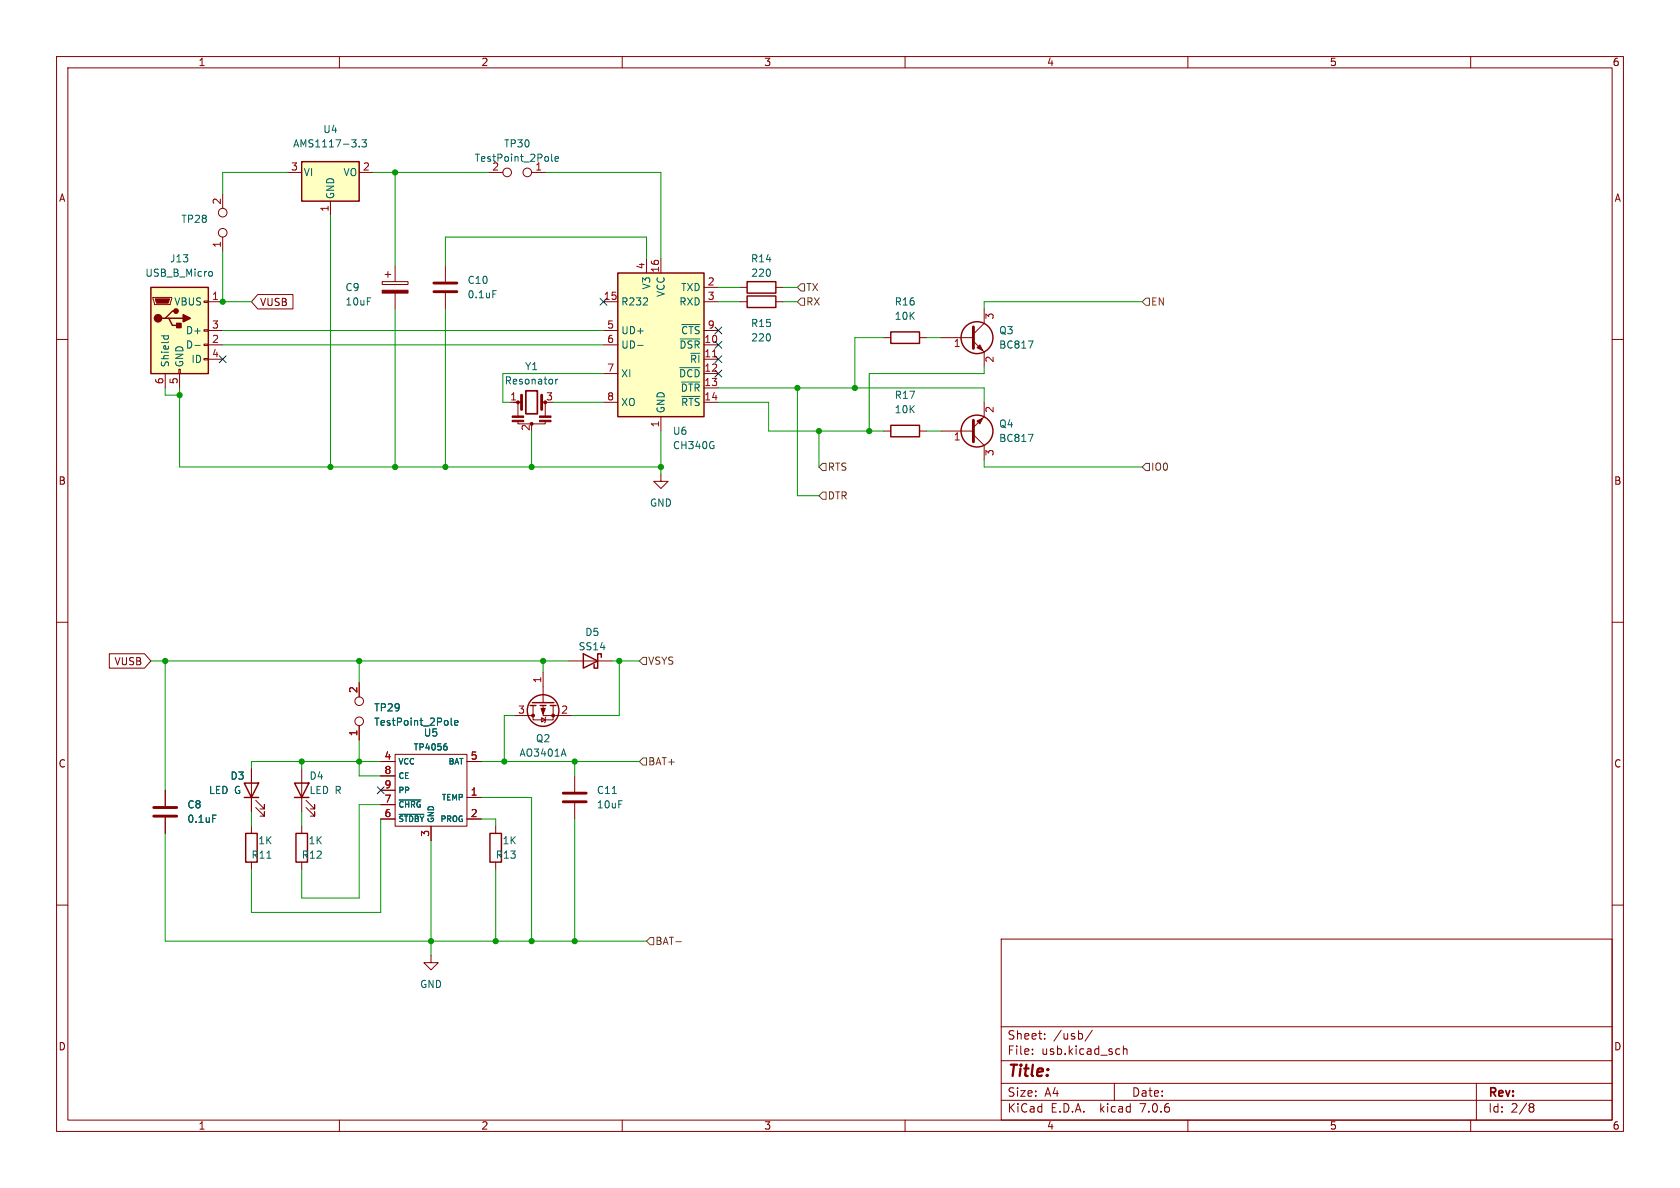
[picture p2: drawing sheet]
<svg xmlns="http://www.w3.org/2000/svg" width="297mm" height="210mm" viewBox="0 0 297 210" stroke-linecap="round" stroke-linejoin="round" font-family="sans-serif">
<g fill="none" stroke="#840000" stroke-width=".18">
<path d="M10 10h277v190h-277zM12 12h273v186h-273zM60 10v2M110 10v2M160 10v2M210 10v2M260 10v2M39.4 34.3v2.5M50.8 30.5h2.5M58.4 35.6v2.5M63.5 30.5h2.5M86.4 30.5h2.5"/>
<path d="M94 30.5h2.5M10 60h2M27.1 52.6h3.3v.2l-.3 1h-2.8zM36.1 58.3h.7v.2h-.7zM36.1 53.2h.7v.3h-.7zM36.8 53.3h2.6M36.8 58.4h2.6M39.4 41.9v2.6M45.6 52.1h6.2v2.5h-6.2l-1.2-1.3zM67.6 49.8h4.5v.5h-4.5zM68.1 48.5h1M68.6 48v1"/>
<path d="M69.8 47v2.8M69.8 51.8v2.8M78.7 47v2.8M78.7 51.8v2.8M106.7 53.3h2.5M106.7 58.4h2.5M114.3 45.7v2.6M116.8 45.7v2.6M124.5 53.3h2.5M124.5 50.8h2.5M124.5 58.4h2.5M130.8 53.3h1.3"/>
<path d="M130.8 50.8h1.3M137.2 53.3h1.2M137.2 50.8h1.2M156.2 59.7h1.3M162.6 59.7h1.2M166.4 59.7h5.7M174 54.6v2.6l-1.9 1.9M285 60h2M29.2 66v2.6M31.6 65.3h.3v.7h-.3zM31.7 66v2.6M36.1 63.4h.7v.2h-.7z"/>
<path d="M36.1 60.8h.7v.3h-.7zM36.8 61h2.6M36.8 63.5h2.6M90.2 71.1h1.9M91.6 74.4v.5h4.8v-.5M91.6 71.1v2.4M95.9 71.1h.6M96.4 71.1v2.6M106.7 61h2.5M106.7 66h2.5M106.7 71.1h2.5M116.8 73.7v2.5"/>
<path d="M124.5 61h2.5M124.5 63.5h2.5M124.5 66h2.5M124.5 68.6h2.5M124.5 71.1h2.5M156.2 76.2h1.3M162.6 76.2h1.2M166.4 76.2h5.7M172.1 60.3l1.9 1.9v2.6M172.1 76.8l1.9 1.9v2.6M174 71.1v2.6l-1.9 1.9M116.8 83.8v1.3h1.3l-1.3 1.3-1.2-1.3h1.2"/>
<path d="M10 110h2M19.3 115.6h6.3l1.1 1.2-1.1 1.3h-6.3zM96 118.9v5.3M100.6 116.8h7.6M285 110h2M29.2 139.7v2.8M44.4 135.9v7.6M53.3 135.9v7.6M63.5 120.7v2.5M63.5 128.3v2.5M67.3 134.6h2.5M67.3 137.2h2.5"/>
<path d="M67.3 139.7h2.5M69.8 133.4h12.7v12.7h-12.7zM82.5 134.6h2.6M90.9 126.5h3.3M94.2 124.7v2.6h3.6v-2.6M95.8 126.9l.6 .4-.6 .3zM96 124.7v1.8h5.1M96.5 126.7l-.1 .2v.7l-.1 .2M101.6 137.2v2.8M10 160h2M29.2 144.5v2.8M44.4 146.1v1.2"/>
<path d="M44.4 152.4v1.3M45.2 142.7l1.5 1.6v-.8v.8h-.7M45.2 141.5l1.5 1.5v-.8v.8h-.7M53.3 146.1v1.2M53.3 152.4v1.3M54.1 142.7l1.5 1.6v-.8v.8h-.7M54.1 141.5l1.5 1.5v-.8v.8h-.7M67.3 144.8h2.5M67.3 142.2h2.5M76.2 146.1v2.5M82.5 141h2.6M82.5 144.8h2.6"/>
<path d="M87.6 146.1v1.2M87.6 152.4v1.3M101.6 142v2.8M285 160h2M76.2 168.9v1.3h1.3l-1.3 1.3-1.3-1.3h1.3M177 166h108v32h-108zM60 198v2M110 198v2M160 198v2M177 194.5h108M177 191.5h108M177 187.5h108"/>
<path d="M177 181.5h108M182.5 186.3v.1M182.5 185.5v.1M184.7 183.6v.1M184.7 182.8v.1M193.1 182.1l-1.3 2M197 191.5v3M197.8 185.4l.2 .1M198 186.3l-.2 .1M198.6 184.9v1.5M198.6 185.5l.2-.1 .4 .1v.9M210 198v2"/>
<path d="M260 198v2M261 191.5v6.5M270.6 195.1h.3l.3 .3-.3 .3M270.6 195.7h.3M270.9 195.7l.2 .2 .1 .4-.3 .3h-.3"/>
<circle cx="39.4" cy="37.6" r=".76"/>
<circle cx="89.7" cy="30.5" r=".76"/>
<circle cx="93.2" cy="30.5" r=".76"/>
<circle cx="39.4" cy="41.1" r=".76"/>
<circle cx="63.5" cy="124" r=".76"/>
<circle cx="63.5" cy="127.5" r=".76"/>
</g>
<g fill="none" stroke="#840000" stroke-width=".25">
<path d="M53.3 28.6h10.2v7h-10.2zM26.7 50.8h10.1v15.2h-10.1zM29.2 56.3h.6l.7 1.2h1.2M29.8 56.3h2.6M31.1 55h-.6l-1.3 1.3h-.6M109.2 48.3h15.3v25.4h-15.3zM132.1 49.8h5.1v2h-5.1zM132.1 52.3h5.1v2.1h-5.1zM157.5 58.7h5.1v2h-5.1zM157.5 75.2h5.1v2h-5.1zM103.1 115.6l2.6 1.2-2.6 1.3zM106.3 116.2v-.6h-.6v2.5h-.7v-.6"/>
<path d="M43.2 138.4h2.5l-1.3 2.6zM52.1 138.4h2.5l-1.3 2.6zM93.7 124.7h1M94.1 124.2h3.8M95.5 124.7h1M97.3 124.7h1M43.2 141h2.5M43.4 147.3h2.1v5.1h-2.1zM52.1 141h2.5M52.3 147.3h2.1v5.1h-2.1zM86.6 147.3h2v5.1h-2z"/>
<circle cx="172.7" cy="59.7" r="2.82"/>
<circle cx="172.7" cy="76.2" r="2.82"/>
<circle cx="96" cy="125.6" r="2.79"/>
</g>
<g fill="none" stroke="#006464" stroke-width=".18">
<path d="M63.5 25.9v.1M64 24.7h.8l-.5 .5 .4 .1v.6l-.2 .1-.5-.1M97.5 27.2v1.1l.2 .2M98.1 28.1l.6-.1v-.3h-.4l-.2 .2 .1 .6h.5M28.5 59.4h1.3M29 59.4l-.1 .3M29.7 59.4l.1 .3M37.1 48l.3 .1 .2 .1-.1 .5-.4 .1M87.1 51.4h.6M120.2 59.9h3.5M120.5 57.4h3.2M34.4 61.1h1"/>
<path d="M98.2 67v.9M98.6 67l-.4 .3M112.7 61.1h1M120.2 65h3.5M120.5 67.5h3.2M120.5 70.1h3.2M181.8 76.8h.8l-.5 1.2M181.8 60.3h.8l-.5 1.2M78.7 131.5h.3M78.8 131.9l.3 .2v.3l-.3 .2M79.8 126.9v1.1l.1 .2M80.4 127.8l.6-.1-.1-.3h-.4l-.1 .1v.7h.5"/>
<path d="M99.6 132.4l.5 1.3M37.6 144.1h.6M47.2 151.7h.7M70.6 144h4.3M70.6 141.4h3.8M108.2 140.3h.8"/>
</g>
<g fill="#840000" stroke="#840000" stroke-width=".18">
<path d="M67.6 51.3h4.5v.5h-4.5z"/>
<path d="M172.7 74.4l1-.5-.5 1z"/>
<path d="M173.2 61l.5 1-1-.5z"/>
<path d="M90.6 74.3h2v.2h-2z"/>
<path d="M90.6 73.5h2v.3h-2z"/>
<path d="M95.4 74.3h2v.2h-2z"/>
<path d="M95.4 73.5h2v.3h-2z"/>
<path d="M95.6 125.2h.8l-.4 1z"/>
<path d="M27.4 52.8h2.6l-.3 .8h-2z"/>
<circle cx="91.6" cy="71.1" r=".25"/>
<circle cx="94" cy="74.9" r=".25"/>
<circle cx="97.8" cy="126.5" r=".25"/>
<circle cx="94.2" cy="126.5" r=".25"/>
</g>
<path d="M76.7 51.6h4.1M76.7 50h4.1M172.1 57.8v3.8M92.2 69.9v2.5M95.8 69.9v2.5M172.1 74.3v3.8M27.2 144.3h4M27.2 142.7h4M99.6 141.7h4M99.6 140.2h4" fill="none" stroke="#840000" stroke-width=".51"/>
<g fill="#ffffc2" stroke="#ffffc2" stroke-width=".18">
<path d="M109.2 48.3h15.3v25.4h-15.3z"/>
<path d="M26.7 50.8h10.1v15.2h-10.1z"/>
<path d="M53.3 28.6h10.2v7h-10.2z"/>
</g>
<path d="M126 63.1h.7" fill="none" stroke="#a90000" stroke-width=".18"/>
<path d="M93 69.1h2v4.1h-2z" fill="none" stroke="#840000" stroke-width=".3"/>
<g fill="#840000" stroke="#840000" stroke-width=".25">
<path d="M32.4 55.6l1.3 .7-1.3 .6z"/>
<path d="M31.2 57.2h.8v.7h-.8z"/>
<circle cx="27.9" cy="56.3" r=".63"/>
<circle cx="31.1" cy="55" r=".38"/>
</g>
<path d="M141.6 52.7h.6v1.3h-.6l-.6-.7zM141.6 50.2h.6v1.2h-.6l-.6-.6zM202.6 52.7h.6v1.3h-.6l-.7-.7zM145.4 81.9h.6v1.3h-.6l-.6-.6zM145.4 87h.6v1.3h-.6l-.6-.7zM202.6 81.9h.6v1.3h-.6l-.7-.6zM113.7 116.2h.6v1.3h-.6l-.7-.7zM113.7 134h.6v1.3h-.6l-.7-.7zM114.9 165.7h.7v1.3h-.7l-.6-.6zM119.5 166.5h1" fill="none" stroke="#725600" stroke-width=".18"/>
<g fill="none" stroke="#009600" stroke-width=".18">
<path d="M50.8 30.5h-11.4v3.8M58.4 38.1v44.5M66 30.5h20.4M69.8 30.5v16.5M96.5 30.5h20.3v15.2M39.4 44.5v8.8h5M39.4 58.4h67.3M69.8 54.6v28M78.7 54.6v28M114.3 45.7v-3.8h-35.6v5.1M127 53.3h3.8M127 50.8h3.8"/>
<path d="M138.4 53.3h2.6M138.4 50.8h2.6M156.2 59.7h-5.1v8.9M163.8 59.7h2.6M201.9 53.3h-27.9v1.3M29.2 68.6v1.3h2.5M31.7 68.6v14h85.1M39.4 61h67.3M94 76.2v6.4M97.8 71.1h8.9M106.7 66h-17.8v5.1h1.3M116.8 76.2v7.6"/>
<path d="M127 68.6h47v2.5M127 71.1h8.9v5.1h20.3M141 68.6v19h3.8M144.8 76.2v6.4M163.8 76.2h2.6M174 64.8v1.2h-20.3v10.2M174 81.3v1.3h27.9M26.7 116.8h73.9M29.2 116.8v22.9M63.5 116.8v3.9M96 116.8v2.1M108.2 116.8h4.8"/>
<path d="M109.5 116.8v9.7h-8.4M53.3 134.6v1.3M63.5 130.8v6.4h3.8M67.3 134.6h-22.9v1.3M85.1 134.6h27.9M90.9 126.5h-1.7v8.1M101.6 134.6v2.6M29.2 147.3v19.1h85.1M44.4 143.5v2.6M53.3 143.5v2.6M67.3 142.2h-3.8v16.6h-10.2v-5.1M67.3 144.8v16.5h-22.9v-7.6"/>
<path d="M76.2 148.6v20.3M85.1 144.8h2.5v1.3M85.1 141h8.9v25.4M87.6 153.7v12.7M101.6 144.8v21.6"/>
</g>
<g fill="none" stroke="#000084" stroke-width=".18">
<path d="M106.1 52.7l1.2 1.2M107.3 52.7l-1.2 1.2M126.4 57.8l1.2 1.2M127.6 57.8l-1.2 1.2M38.8 62.9l1.2 1.2M40 62.9l-1.2 1.2M126.4 60.4l1.2 1.2M126.4 65.4l1.2 1.2M126.4 62.9l1.2 1.2M127.6 60.4l-1.2 1.2M127.6 65.4l-1.2 1.2M127.6 62.9l-1.2 1.2"/>
<path d="M66.7 139.1l1.2 1.2M67.9 139.1l-1.2 1.2"/>
</g>
<g fill="#009600" stroke="#009600" stroke-width=".18">
<circle cx="89.2" cy="134.6" r=".46"/>
<circle cx="87.6" cy="166.4" r=".46"/>
<circle cx="94" cy="166.4" r=".46"/>
<circle cx="76.2" cy="166.4" r=".46"/>
<circle cx="101.6" cy="166.4" r=".46"/>
<circle cx="63.5" cy="134.6" r=".46"/>
<circle cx="101.6" cy="134.6" r=".46"/>
<circle cx="96" cy="116.8" r=".46"/>
<circle cx="116.8" cy="82.6" r=".46"/>
<circle cx="109.5" cy="116.8" r=".46"/>
<circle cx="63.5" cy="116.8" r=".46"/>
<circle cx="53.3" cy="134.6" r=".46"/>
<circle cx="29.2" cy="116.8" r=".46"/>
<circle cx="78.7" cy="82.6" r=".46"/>
<circle cx="94" cy="82.6" r=".46"/>
<circle cx="31.7" cy="69.9" r=".46"/>
<circle cx="69.8" cy="82.6" r=".46"/>
<circle cx="58.4" cy="82.6" r=".46"/>
<circle cx="141" cy="68.6" r=".46"/>
<circle cx="144.8" cy="76.2" r=".46"/>
<circle cx="153.7" cy="76.2" r=".46"/>
<circle cx="151.1" cy="68.6" r=".46"/>
<circle cx="69.8" cy="30.5" r=".46"/>
<circle cx="39.4" cy="53.3" r=".46"/>
</g>
<text font-size="2.8" fill="#840000" x="178" y="190.9">Title:</text>
<g font-size="2.1" fill="#840000">
<text x="178" y="184">Sheet:</text>
<text x="186.2" y="184">/usb/</text>
<text x="178" y="186.7">File:</text>
<text x="184.1" y="186.7">usb.kicad_sch</text>
<text x="178" y="196.9">KiCad</text>
<text x="178" y="194.1">Size:</text>
<text x="184.7" y="194.1">A4</text>
<text x="185.7" y="196.9">E.D.A.</text>
<text x="194.6" y="196.9">kicad</text>
<text x="200" y="194.1">Date:</text>
<text x="201.8" y="196.9">7.0.6</text>
<text x="263" y="194.3">Rev:</text>
<text x="263" y="196.9">Id:</text>
<text x="267.1" y="196.9">2/8</text>
</g>
<g font-size="1.8" fill="#840000">
<text x="35" y="11.9">1</text>
<text x="85" y="11.9">2</text>
<text x="135" y="11.9">3</text>
<text x="185" y="11.9">4</text>
<text x="235" y="11.9">5</text>
<text x="285" y="11.9">6</text>
<text x="10.3" y="35.9">A</text>
<text x="285.3" y="35.9">A</text>
<text x="45.9" y="54.3">VUSB</text>
<text x="10.3" y="85.9">B</text>
<text x="285.3" y="85.9">B</text>
<text x="20.1" y="117.8">VUSB</text>
<text x="10.3" y="135.9">C</text>
<text x="285.3" y="135.9">C</text>
<text x="10.3" y="185.9">D</text>
<text x="285.3" y="185.9">D</text>
<text x="35" y="199.9">1</text>
<text x="85" y="199.9">2</text>
<text x="135" y="199.9">3</text>
<text x="185" y="199.9">4</text>
<text x="235" y="199.9">5</text>
<text x="285" y="199.9">6</text>
</g>
<g font-size="1.8" fill="#006464">
<text x="57" y="23.7">U4</text>
<text x="51.7" y="26.3">AMS1117-3.3</text>
<text x="83.8" y="28.8">TestPoint_2Pole</text>
<text x="89" y="26.3">TP30</text>
<text x="53.6" y="31.3">VI</text>
<text x="59.3" y="35.3" transform="rotate(-90 59.3 35.3)">GND</text>
<text x="60.6" y="31.3">VO</text>
<text x="86.9" y="30.2">2</text>
<text x="32" y="39.6">TP28</text>
<text x="30" y="46.6">J13</text>
<text x="132.7" y="46.6">R14</text>
<text x="25.6" y="49.1">USB_B_Micro</text>
<text x="61" y="51.7">C9</text>
<text x="82.6" y="50.4">C10</text>
<text x="82.6" y="52.9">0.1uF</text>
<text x="115.2" y="51.3" transform="rotate(-90 115.2 51.3)">V3</text>
<text x="117.7" y="52.6" transform="rotate(-90 117.7 52.6)">VCC</text>
<text x="120.3" y="51.7">TXD</text>
<text x="132.7" y="49.1">220</text>
<text x="30.7" y="54.2">VBUS</text>
<text x="32.8" y="59.3">D+</text>
<text x="61" y="54.2">10uF</text>
<text x="109.7" y="54.2">R232</text>
<text x="109.7" y="59.3">UD+</text>
<text x="120" y="54.2">RXD</text>
<text x="120.3" y="59.3">~{CTS}</text>
<text x="132.7" y="58">R15</text>
<text x="158.1" y="54.2">R16</text>
<text x="158.1" y="56.7">10K</text>
<text x="176.5" y="59.3">Q3</text>
<text x="30.1" y="65" transform="rotate(-90 30.1 65)">Shield</text>
<text x="32.6" y="65" transform="rotate(-90 32.6 65)">GND</text>
<text x="32.8" y="61.8">D-</text>
<text x="33.7" y="64.4">ID</text>
<text x="92.7" y="65.6">Y1</text>
<text x="109.7" y="61.8">UD-</text>
<text x="120" y="61.8">~{DSR}</text>
<text x="121.9" y="64.4">~{RI}</text>
<text x="132.7" y="60.6">220</text>
<text x="176.5" y="61.8">BC817</text>
<text x="89.1" y="68.2">Resonator</text>
<text x="109.7" y="66.9">XI</text>
<text x="109.7" y="72">XO</text>
<text x="119.9" y="66.9">~{DCD}</text>
<text x="120.2" y="69.4">~{DTR}</text>
<text x="120.3" y="72">~{RTS}</text>
<text x="158.1" y="70.7">R17</text>
<text x="117.7" y="73.2" transform="rotate(-90 117.7 73.2)">GND</text>
<text x="118.9" y="77.1">U6</text>
<text x="158.1" y="73.3">10K</text>
<text x="176.5" y="75.8">Q4</text>
<text x="118.9" y="79.6">CH340G</text>
<text x="176.5" y="78.3">BC817</text>
<text x="114.8" y="89.8">GND</text>
<text x="103.4" y="112.6">D5</text>
<text x="102.2" y="115.2">SS14</text>
<text x="66" y="126">TP29</text>
<text x="66" y="128.5">TestPoint_2Pole</text>
<text x="74.8" y="130.4">U5</text>
<text x="94.6" y="131.4">Q2</text>
<text x="91.7" y="134">AO3401A</text>
<text x="33" y="143.1">C8</text>
<text x="36.8" y="140.6">LED G</text>
<text x="40.6" y="138">D3</text>
<text x="54.6" y="138">D4</text>
<text x="54.6" y="140.6">LED R</text>
<text x="105.4" y="140.6">C11</text>
<text x="105.4" y="143.1">10uF</text>
<text x="33" y="145.6">0.1uF</text>
<text x="45.6" y="149.5">1K</text>
<text x="54.5" y="149.5">1K</text>
<text x="88.7" y="149.5">1K</text>
<text x="44.4" y="152">R11</text>
<text x="53.2" y="152">R12</text>
<text x="87.5" y="152">R13</text>
<text x="74.2" y="174.9">GND</text>
</g>
<g font-size="1.8" fill="#a90000">
<text x="51.4" y="30.2">3</text>
<text x="64.1" y="30.2">2</text>
<text x="94.5" y="30.2">1</text>
<text x="39.1" y="36.3" transform="rotate(-90 39.1 36.3)">2</text>
<text x="58.2" y="37.5" transform="rotate(-90 58.2 37.5)">1</text>
<text x="39.1" y="43.9" transform="rotate(-90 39.1 43.9)">1</text>
<text x="114" y="47.7" transform="rotate(-90 114 47.7)">4</text>
<text x="37.4" y="53.1">1</text>
<text x="106.6" y="53.1">15</text>
<text x="116.6" y="48.3" transform="rotate(-90 116.6 48.3)">16</text>
<text x="125" y="50.5">2</text>
<text x="125" y="53.1">3</text>
<text x="37.4" y="58.2">3</text>
<text x="107.2" y="58.2">5</text>
<text x="125" y="58.2">9</text>
<text x="176" y="56.6" transform="rotate(-90 176 56.6)">3</text>
<text x="37.4" y="60.7">2</text>
<text x="37.4" y="63.2">4</text>
<text x="107.2" y="60.7">6</text>
<text x="107.2" y="65.8">7</text>
<text x="124.4" y="60.7">10</text>
<text x="124.4" y="63.2">11</text>
<text x="124.4" y="65.8">12</text>
<text x="168.5" y="61.7">1</text>
<text x="176" y="64.2" transform="rotate(-90 176 64.2)">2</text>
<text x="29" y="68" transform="rotate(-90 29 68)">6</text>
<text x="31.5" y="68" transform="rotate(-90 31.5 68)">5</text>
<text x="90.1" y="70.9">1</text>
<text x="96.4" y="70.9">3</text>
<text x="107.2" y="70.9">8</text>
<text x="124.4" y="68.3">13</text>
<text x="124.4" y="70.9">14</text>
<text x="93.7" y="76.3" transform="rotate(-90 93.7 76.3)">2</text>
<text x="116.6" y="75.6" transform="rotate(-90 116.6 75.6)">1</text>
<text x="176" y="73.1" transform="rotate(-90 176 73.1)">2</text>
<text x="168.5" y="78.2">1</text>
<text x="176" y="80.7" transform="rotate(-90 176 80.7)">3</text>
<text x="63.2" y="122.6" transform="rotate(-90 63.2 122.6)">2</text>
<text x="95.8" y="120.8" transform="rotate(-90 95.8 120.8)">1</text>
<text x="63.2" y="130.2" transform="rotate(-90 63.2 130.2)">1</text>
<text x="91.5" y="126.2">3</text>
<text x="99.1" y="126.2">2</text>
<text x="67.9" y="134.4">4</text>
<text x="67.9" y="136.9">8</text>
<text x="83.1" y="134.4">5</text>
<text x="67.9" y="142">7</text>
<text x="67.9" y="139.4">9</text>
<text x="83.1" y="140.7">1</text>
<text x="67.9" y="144.5">6</text>
<text x="75.9" y="148" transform="rotate(-90 75.9 148)">3</text>
<text x="83.1" y="144.5">2</text>
</g>
<g font-size="1.8" fill="#725600">
<text x="142.4" y="51.7">TX</text>
<text x="142.4" y="54.2">RX</text>
<text x="203.4" y="54.2">EN</text>
<text x="146.2" y="83.4">RTS</text>
<text x="203.4" y="83.4">IO0</text>
<text x="146.2" y="88.5">DTR</text>
<text x="114.5" y="117.7">VSYS</text>
<text x="114.5" y="135.5">BAT+</text>
<text x="115.8" y="167.2">BAT-</text>
</g>
<text font-size="1.5" fill="#006464" x="73" y="132.9">TP4056</text>
<g font-size="1.4" fill="#006464">
<text x="70.4" y="135.3">VCC</text>
<text x="70.4" y="137.9">CE</text>
<text x="79.2" y="135.3">BAT</text>
<text x="70.4" y="143">~{CHRG}</text>
<text x="70.4" y="140.4">PP</text>
<text x="78" y="141.7">TEMP</text>
<text x="70.4" y="145.5">~{STDBY}</text>
<text x="76.9" y="145.5" transform="rotate(-90 76.9 145.5)">GND</text>
<text x="77.7" y="145.5">PROG</text>
</g>
</svg>
